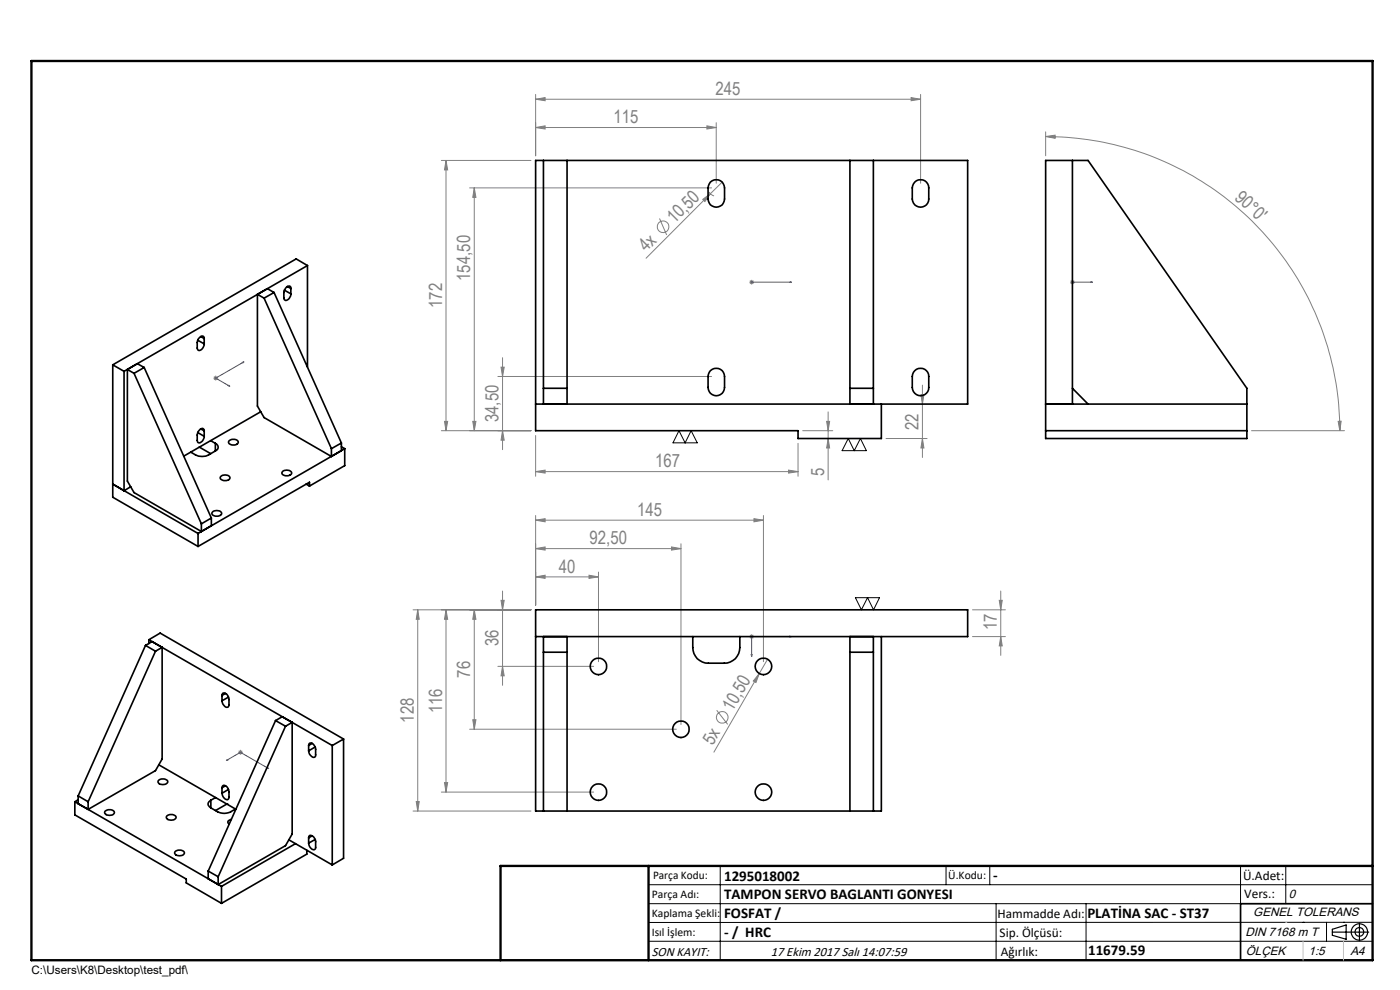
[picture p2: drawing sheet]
<svg xmlns="http://www.w3.org/2000/svg" width="297mm" height="210mm" viewBox="0 0 297 210" stroke-linecap="round" stroke-linejoin="round" font-family="sans-serif">
<g fill="none" stroke="#808080" stroke-width=".21">
<path d="M93.6 34h19M94.6 34v57.4M94.6 34l.4 2h-.7zM99.6 39.9h51.4M100.6 39.9v51.5M100.6 39.9l.4 2h-.7zM113.6 27l2-.3v.7zM113.6 21.1l2-.4v.7zM113.6 20v13M113.6 27h38.3M113.6 21.1h81.7M150 26.7l1.9 .3-1.9 .4z"/>
<path d="M151.9 26v12.9M153.2 38.6l-2.5 2.5M193.3 20.7l2 .4-2 .3zM195.3 20v18.9M221.8 28v5M221.8 29l2-.3v.6zM221.8 29a62.4 62.4 0 0 1 62.4 62.4M139.9 46.3l1.5 3.5M149.1 42.3l1.6-1.2-1.2 1.6zM150.4 40.7l.5 .6 .6 .2M150.7 41.1l-13.6 13.7M159 59.9h.9"/>
<path d="M159.1 59.5l.7 .7M159.5 59.4v1M159.8 59.5l-.7 .7M227 59.9h1M227.2 59.5l.7 .7M227.5 59.4v1M227.9 59.5l-.7 .7M45.4 79.9l.7 .7M45.8 79.7v1M46.1 79.9l-.7 .7M105.6 79.9h45.4M106.3 77.9h.7l-.4 2z"/>
<path d="M106.6 75.9v19.5M45.3 80.2h1M93.6 91.4h19M94.3 89.4h.7l-.4 2zM100.3 89.4h.7l-.4 2zM106.6 91.4l.4 2h-.7zM113.6 92.4v8.6M167.3 99.7l2 .3-2 .4zM169.3 94v7M170.3 91.4h6.4M175.4 89.4h.6l-.3 2zM175.7 93l.3 2h-.6z"/>
<path d="M175.7 87.4v14.4M188 93h8.7M195.4 83.7h.6l-.3 2zM195.7 81.7v15.3M195.7 93l.3 2h-.6zM265.5 91.4h19.7M283.9 89.4h.6l-.3 2zM113.6 100l2-.3v.7zM113.6 100h55.7M113.6 116.4l2-.4v.7zM113.6 110.3l2-.3v.7zM113.6 109.4v19"/>
<path d="M113.6 116.4h30.9M113.6 110.3h48.4M142.5 116l2 .4-2 .3zM144.5 115.3v38.4M159.9 110l2.1 .3-2.1 .4zM162 109.4v31M87.6 129.4h25M88.6 129.4v42.6M88.6 129.4l.3 2h-.6zM94.6 129.4v38.6M94.6 129.4l.4 2h-.7zM100.6 129.4v25.3"/>
<path d="M100.6 129.4l.4 2h-.7zM106.3 127.3h.7l-.4 2.1zM106.6 125.4v20M113.6 122.4l2-.4v.7zM113.6 122.4h13.4M125 122l2 .4-2 .3zM127 121.3v19.1M159 135h.9M159.1 134.7l.7 .7M159.5 134.5v1M159.8 134.7l-.7 .7M162.8 139.8l-11.4 19.8"/>
<path d="M206.3 135h7M206.3 129.4h7M212 127.3h.6l-.3 2.1zM212.3 125.4v13.6M212.3 135l.3 2h-.6zM50.5 159.6h1M50.7 159.2l.7 .7M51 159.1v1M51.4 159.2l-.7 .7M99.6 154.7h43.9M100.3 152.7h.7l-.4 2zM105.6 141.3h20.3"/>
<path d="M106.6 141.3l.4 2.1h-.7zM152 150.7l2.4 3M161.1 142.9l-.7 1.9-.6-.3zM87.6 172h25M88.3 170h.6l-.3 2zM93.6 168h32.3M94.3 166h.7l-.4 2z"/>
<circle cx="140.7" cy="48.1" r="1.23"/>
<circle cx="153.2" cy="152.2" r="1.24"/>
</g>
<g fill="none" stroke="#000" stroke-width=".25">
<path d="M282.6 197.7h7.8M282.6 197.1l3-.9v3l-3-.8zM288.4 195.8v3.8M106.2 203.7h185"/>
<circle cx="288.4" cy="197.7" r="1.74"/>
<circle cx="288.4" cy="197.7" r=".93"/>
</g>
<g fill="none" stroke="#00f" stroke-width=".21">
<path d="M159.3 59.9h.3zM159.5 59.9h.1M159.5 59.9h8.4M167.9 59.9h-.4h.4M227.4 59.9h.2zM227.5 59.9h.1M227.5 59.9h4.2M231.7 59.9h-.4h.4M51.4 76.9l.4-.1-.3 .2zM51.8 76.8l-6 3.4 3 1.7M48.4 81.8l.1-.1 .3 .2zM159.3 138.8h.3l-.1 .5z"/>
<path d="M167.5 134.9l.4 .1-.4 .1zM167.9 135h-8.4v4.3M48 161.3l.3-.2 .1 .1zM48 161.3l3-1.7 6 3.4M56.7 162.9l.1-.1 .2 .2z"/>
</g>
<g fill="none" stroke="#000" stroke-width=".21">
<path d="M144 91.4l1.3 2.5 1.3-2.5 1.3 2.5h-5.1zM180 93l1.2 2.6 1.3-2.6 1.3 2.6h-5.2zM181.5 126.8h5.1l-1.3 2.6-1.3-2.6-1.3 2.6zM137.6 187.7h153.6M137.6 191.7h153.6M137.6 199.7h153.6M152.8 183.7v20M200.7 183.7v4M210 183.7v4M211.3 191.7v12M230.4 191.7v12M263.2 183.7v20"/>
<path d="M272.8 183.7v8M276.4 195.6h.1M281.4 195.6v4.1M285 195.6h.1M291.2 195.6l-153.6 .1"/>
</g>
<path d="M291.2 191.7h-28v12" fill="none" stroke="#000" stroke-width=".35"/>
<path d="M6.7 12.9h284.5v190.8h-284.5zM137.6 183.7v20M291.2 183.7h-185v20" fill="none" stroke="#000" stroke-width=".5"/>
<path d="M276.4 199.7v4M285 199.7v4" fill="none" stroke="#c0c0c0" stroke-width=".21"/>
<path d="M272.8 195.6h.1" fill="none" stroke="#c0c0c0" stroke-width=".25"/>
<g fill="#00f">
<path d="M159.3 59.9h.3zM167.5 59.9h.4z"/>
<path d="M231.3 59.9h.4zM227.4 59.9h.2z"/>
<path d="M48.4 81.8l.1-.1 .3 .2zM51.4 76.9l.4-.1-.3 .2zM48 161.3l.3-.2 .1 .1zM56.7 162.9l.1-.1 .2 .2z"/>
<path d="M159.3 138.8h.3l-.1 .5zM167.5 134.9l.4 .1-.4 .1z"/>
</g>
<g fill="#808080">
<path d="M149.1 42.3l1.6-1.2-1.2 1.6z"/>
<path d="M161.1 142.9l-.7 1.9-.6-.3z"/>
<path d="M283.9 89.4h.6l-.3 2zM221.8 29l2-.3v.6z"/>
<path d="M167.3 99.7l2 .3-2 .4zM113.6 100l2-.3v.7z"/>
<path d="M106.6 91.4l.4 2h-.7zM106.3 77.9h.7l-.4 2zM100.3 89.4h.7l-.4 2zM100.6 39.9l.4 2h-.7zM94.3 89.4h.7l-.4 2zM94.6 34l.4 2h-.7zM195.7 93l.3 2h-.6zM195.4 83.7h.6l-.3 2z"/>
<path d="M175.4 89.4h.6l-.3 2zM175.7 93l.3 2h-.6z"/>
<path d="M106.3 127.3h.7l-.4 2.1zM106.6 141.3l.4 2.1h-.7zM100.6 129.4l.4 2h-.7zM100.3 152.7h.7l-.4 2zM94.6 129.4l.4 2h-.7zM94.3 166h.7l-.4 2zM88.6 129.4l.3 2h-.6zM88.3 170h.6l-.3 2zM212 127.3h.6l-.3 2.1zM212.3 135l.3 2h-.6z"/>
<path d="M113.6 122.4l2-.4v.7zM125 122l2 .4-2 .3zM113.6 116.4l2-.4v.7zM142.5 116l2 .4-2 .3zM113.6 110.3l2-.3v.7zM159.9 110l2.1 .3-2.1 .4z"/>
<path d="M113.6 27l2-.3v.7zM150 26.7l1.9 .3-1.9 .4zM113.6 21.1l2-.4v.7zM193.3 20.7l2 .4-2 .3z"/>
</g>
<g fill="none" stroke="#000" stroke-width=".35">
<path d="M115.3 34v51.7M120.3 34v51.7M150.7 38.6a1.75 1.75 0 0 1 1.9-.4 1.75 1.75 0 0 1 1.1 1.7v2.3a1.75 1.75 0 0 1-1.7 1.7 1.75 1.75 0 0 1-1.8-1.7v-2.3zM180.3 34v51.7M185.3 34v51.7M194.1 38.6a1.73 1.73 0 0 1 1.9-.4 1.73 1.73 0 0 1 1 1.7v2.3a1.75 1.75 0 0 1-1.7 1.7 1.75 1.75 0 0 1-1.8-1.7v-2.3l.3-.9zM221.8 34h9l33.7 48.4v10.6h-42.7zM227.5 34v51.7M65.2 56.3l-2.4-1.4-38.9 22.5M65.2 56.3l-38.9 22.5M65.2 56.3v21.5M23.9 77.4l2.4 1.4"/>
<path d="M23.9 77.4v28.1l18.1 10.4M26.3 78.8v25.3M27 78.4v23.7l1.4 2.4 14.3 8.2M27 78.4l1.4 .8M28.4 79.2l14.3 31.9M30.6 78l-2.2 1.2M30.6 78l14.2 31.9M30.6 78l-1.5-.9-2.1 1.3M41.9 72.2l1.4 .7M42.6 71.4l.7 .4M43.3 71.8a.55 .55 0 0 0-.5-.5 .55 .55 0 0 0-.6 .4l-.3 .7-.1 1.4a.57 .57 0 0 0 .6 .6 .57 .57 0 0 0 .6-.5l.3-1M43.3 71.8v1.1"/>
<path d="M54.6 62.4v23.7l1.4 2.5 14.3 8.2M54.6 62.4l1.4 .8M56 63.2l14.3 32M58.1 62l-2.1 1.2M58.1 62l14.3 32M58.1 62l-1.4-.8-2.1 1.2M60.3 61.6l1.4 .7M61 60.8l.7 .4M61.7 61.2a.55 .55 0 0 0-.5-.6 .55 .55 0 0 0-.6 .5l-.1 .2a2.55 2.55 0 0 0-.3 1.9 .57 .57 0 0 0 .5 .6 .57 .57 0 0 0 .6-.5l.4-1M61.7 61.2v1.1M150.7 78.6a1.75 1.75 0 0 1 1.9-.4 1.75 1.75 0 0 1 1.1 1.7v2.3a1.75 1.75 0 0 1-1.7 1.8 1.75 1.75 0 0 1-1.8-1.8v-2.3zM194.1 78.6a1.73 1.73 0 0 1 1.9-.4 1.73 1.73 0 0 1 1 1.7v2.3a1.75 1.75 0 0 1-1.7 1.8 1.75 1.75 0 0 1-1.8-1.8v-2.3l.3-.9z"/>
<path d="M41.9 91.7l1.4 .9M42.3 94.9h.1M42.3 94.9l2.4 1.3M42.6 91l.7 .4M43.3 91.4a.55 .55 0 0 0-.5-.6 .55 .55 0 0 0-.6 .5l-.3 .7-.1 1.4a.57 .57 0 0 0 .6 .6 .57 .57 0 0 0 .6-.5l.3-.9M43.3 91.4v1.2M44.7 93.5l1 .5M45.7 95.7a4.9 4.9 0 0 1-2.4 1.1h-1.2l-1.6-.9M45.7 94a.85 .85 0 0 1 .6 .9 .85 .85 0 0 1-.6 .8M45.7 94v1.7M48.6 93.5a1.26 1.26 0 0 1 2 .3 1.2 1.2 0 0 1-2.1 0zM55.3 87.3l-16.3 9.5"/>
<path d="M70.3 95.2v1.6M72.4 94.8l.7 .4M72.4 94l-2.1 1.2M72.4 94v1.6l-2.1 1.2M73.1 95.2v3.6l-7.4 4.3M73.1 95.2l-31.1 18M113.6 85.7h91.7v-51.7h-91.7v57.4h55.7v1.6h17.7v-7.3M115.3 82.4h5M180.3 82.4h5M221.8 85.7h42.7M221.8 91.4h42.7M227.5 82.4l3.3 3.3"/>
<path d="M26.3 104.1l-2.4-1.4 18.1 10.5M27.7 103.2l-1.4 .9M42 113.2v2.7M42.7 111.1v1.6M44.8 109.9l-2.1 1.2M44.8 109.9v1.6l-2.1 1.2M45.1 108.6a1.29 1.29 0 0 1 1.9 .3 1.2 1.2 0 0 1-2.1 0zM46.8 101.1a1.29 1.29 0 0 1 2 .2 1.2 1.2 0 0 1-2.1 0zM59.9 100a1.29 1.29 0 0 1 2 .3 1.2 1.2 0 0 1-2.1 0zM64.9 102.7l.8 .4M65.7 103.1v-.8l-23.7 13.6M30.9 136.9l2.1 1.2"/>
<path d="M30.9 136.9l-14.3 31.9M30.9 136.9l1.4-.8 2.1 1.2M31.6 135.7l2.4-1.4 38.9 22.5M31.6 135.7l38.9 22.4M31.6 135.7v.8M33 138.1l-14.3 32M34.4 137.3v23.7l-1.4 2.5-14.3 8.2M34.4 137.3l-1.4 .8M113.6 135h91.7v-5.6h-91.7v42.6h73.4v-37M115.3 135v37M115.3 138.4h5M120.3 135v37"/>
<path d="M147 135a5.5 5.5 0 0 0 .9 4.7 3.4 3.4 0 0 0 2.4 1h3.3a3.3 3.3 0 0 0 3.4-3.3v-2.4M180.3 135v37M180.3 138.4h5M185.3 135v37M47.1 147.5a.57 .57 0 0 1 .5-.5 .57 .57 0 0 1 .6 .4l.3 .7 .1 1.4a.55 .55 0 0 1-.5 .6 .55 .55 0 0 1-.6-.5l-.4-.9M47.1 147.5v1.2M47.8 147.1l-.7 .4M48.5 147.9l-1.4 .8M58.5 152.9l-14.3 31.9M58.5 152.9l2.1 1.1M58.5 152.9l1.4-.9 2.1 1.2M60.6 154l-14.3 32"/>
<path d="M62 153.2l-1.4 .8M62 153.2v23.7l-1.4 2.5-14.3 8.2M65.5 158.1a.57 .57 0 0 1 .5-.5 .57 .57 0 0 1 .6 .4l.1 .2a2.39 2.39 0 0 1 .3 1.9 .55 .55 0 0 1-.5 .6 .55 .55 0 0 1-.6-.5l-.4-.9M65.5 158.1v1.2M66.2 157.7l-.7 .4M66.9 158.5l-1.4 .8M70.5 158.1v25.4M72.9 156.8l-2.4 1.3M72.9 156.8v25.3l-2.4 1.4M15.9 170.1l31.1 17.9M15.9 170.1v2.8l23.6 13.6v.8l7.5 4.3M16.6 169.6l-.7 .5"/>
<path d="M16.6 168.8l2.1 1.3M16.6 168.8v1.7l2.1 1.2M18.7 170.1v1.6M22.3 172a1.26 1.26 0 0 1 2 .4 1.2 1.2 0 0 1-2.1 0zM33.7 165.5a1.26 1.26 0 0 1 1.9 .3 1.2 1.2 0 0 1-2.1 0zM33.7 162.2l16.3 9.5M35.4 173.1a1.26 1.26 0 0 1 2 .3 1.2 1.2 0 0 1-2.1 0zM44.7 169.7a.85 .85 0 0 0-.6 .9 .85 .85 0 0 0 .6 .8M44.7 171.4a5.2 5.2 0 0 0 2.5 1.1l1.5-.2 1.3-.7M44.7 169.7v1.7M45.7 169.2l-1 .5M47.1 167.1a.57 .57 0 0 1 .5-.6 .57 .57 0 0 1 .6 .5l.4 .9v1.2a.55 .55 0 0 1-.5 .6 .55 .55 0 0 1-.6-.5l-.4-.9"/>
<path d="M47.1 167.1v1.2M47.8 166.7l-.7 .4M48.1 170.6h.1M48.1 170.6l-2.4 1.3M48.5 167.5l-1.4 .8M49.1 173.8l-.7 .4v.3l.2 .3M61.3 178.1l9.2 5.4M62.7 179l-15.7 9M65.5 177.7a.57 .57 0 0 1 .5-.5 .57 .57 0 0 1 .6 .4l.1 .3a2.39 2.39 0 0 1 .3 1.8 .55 .55 0 0 1-.5 .6 .55 .55 0 0 1-.6-.5l-.4-1M65.5 177.7v1.1M66.2 177.3l-.7 .4M66.9 178.1l-1.4 .7"/>
<path d="M37.2 180.6a1.26 1.26 0 0 1 1.9 .3 1.2 1.2 0 0 1-2.1 0zM44.2 184.8l2.1 1.2M44.2 184.8v1.6l2.1 1.2M46.3 186v1.6M47 188v3.6M65.1 180.4v.8l-18.1 10.4"/>
<circle cx="127" cy="141.4" r="1.76"/>
<circle cx="144.5" cy="154.7" r="1.76"/>
<circle cx="162" cy="141.4" r="1.76"/>
<circle cx="127" cy="168" r="1.76"/>
<circle cx="162" cy="168" r="1.76"/>
</g>
<g font-size="3.9" fill="#808080">
<text x="151.8" y="20.1">245</text>
<text x="130.2" y="26.1">115</text>
<text x="143.1" y="47.6" transform="rotate(-45 143.1 47.6)">10,50</text>
<text x="261.8" y="42.1" transform="rotate(42 261.8 42.1)">90°0'</text>
<text x="137.1" y="53.5" transform="rotate(-45 137.1 53.5)">4x</text>
<text x="99.8" y="59.6" transform="rotate(-90 99.8 59.6)">154,50</text>
<text x="93.8" y="65.3" transform="rotate(-90 93.8 65.3)">172</text>
<text x="105.8" y="89.6" transform="rotate(-90 105.8 89.6)">34,50</text>
<text x="194.8" y="91.3" transform="rotate(-90 194.8 91.3)">22</text>
<text x="139" y="99.1">167</text>
<text x="174.8" y="100.9" transform="rotate(-90 174.8 100.9)">5</text>
<text x="135.2" y="109.5">145</text>
<text x="125.1" y="115.5">92,50</text>
<text x="118.5" y="121.5">40</text>
<text x="105.8" y="137.1" transform="rotate(-90 105.8 137.1)">36</text>
<text x="211.4" y="133.7" transform="rotate(-90 211.4 133.7)">17</text>
<text x="99.8" y="143.8" transform="rotate(-90 99.8 143.8)">76</text>
<text x="87.8" y="153.3" transform="rotate(-90 87.8 153.3)">128</text>
<text x="93.8" y="151.3" transform="rotate(-90 93.8 151.3)">116</text>
<text x="155.4" y="151.1" transform="rotate(-60 155.4 151.1)">10,50</text>
<text x="151.2" y="158.3" transform="rotate(-60 151.2 158.3)">5x</text>
</g>
<g font-size="3.2">
<text x="153.6" y="186.8">1295018002</text>
<text x="153.6" y="190.8">TAMPON SERVO BAGLANTI GONYESI</text>
<text x="210.7" y="186.6">-</text>
<text x="153.6" y="194.8">FOSFAT /</text>
<text x="230.7" y="194.8">PLATİNA SAC - ST37</text>
<text x="153.6" y="198.8">- / HRC</text>
<text x="230.8" y="202.6">11679.59</text>
</g>
<g font-size="2.8">
<text x="263.7" y="186.7">Ü.Adet:</text>
<text x="263.9" y="190.5">Vers.:</text>
<text x="211.6" y="194.8">Hammadde Adı:</text>
<text x="138.3" y="202.8">SON KAYIT:</text>
<text x="163.5" y="202.8">17 Ekim 2017 Salı 14:07:59</text>
<text x="212.1" y="198.7">Sip. Ölçüsü:</text>
<text x="212.3" y="202.7">Ağırlık:</text>
</g>
<g font-size="2.6">
<text x="273.4" y="190.4">0</text>
<text x="265.9" y="194.4">GENEL TOLERANS</text>
<text x="264.2" y="198.5">DIN 7168 m T</text>
<text x="264.3" y="202.6">ÖLÇEK</text>
<text x="277.6" y="202.6">1:5</text>
<text x="286.5" y="202.6">A4</text>
</g>
<g font-size="2.5">
<text x="138.3" y="190.5">Parça Adı:</text>
<text x="138.5" y="186.5">Parça Kodu:</text>
<text x="201.2" y="186.5">Ü.Kodu:</text>
<text x="138.3" y="194.5">Kaplama Şekli:</text>
<text x="138.3" y="198.6">Isıl İşlem:</text>
<text x="6.7" y="206.7">C:\Users\K8\Desktop\test_pdf\</text>
</g>
</svg>
